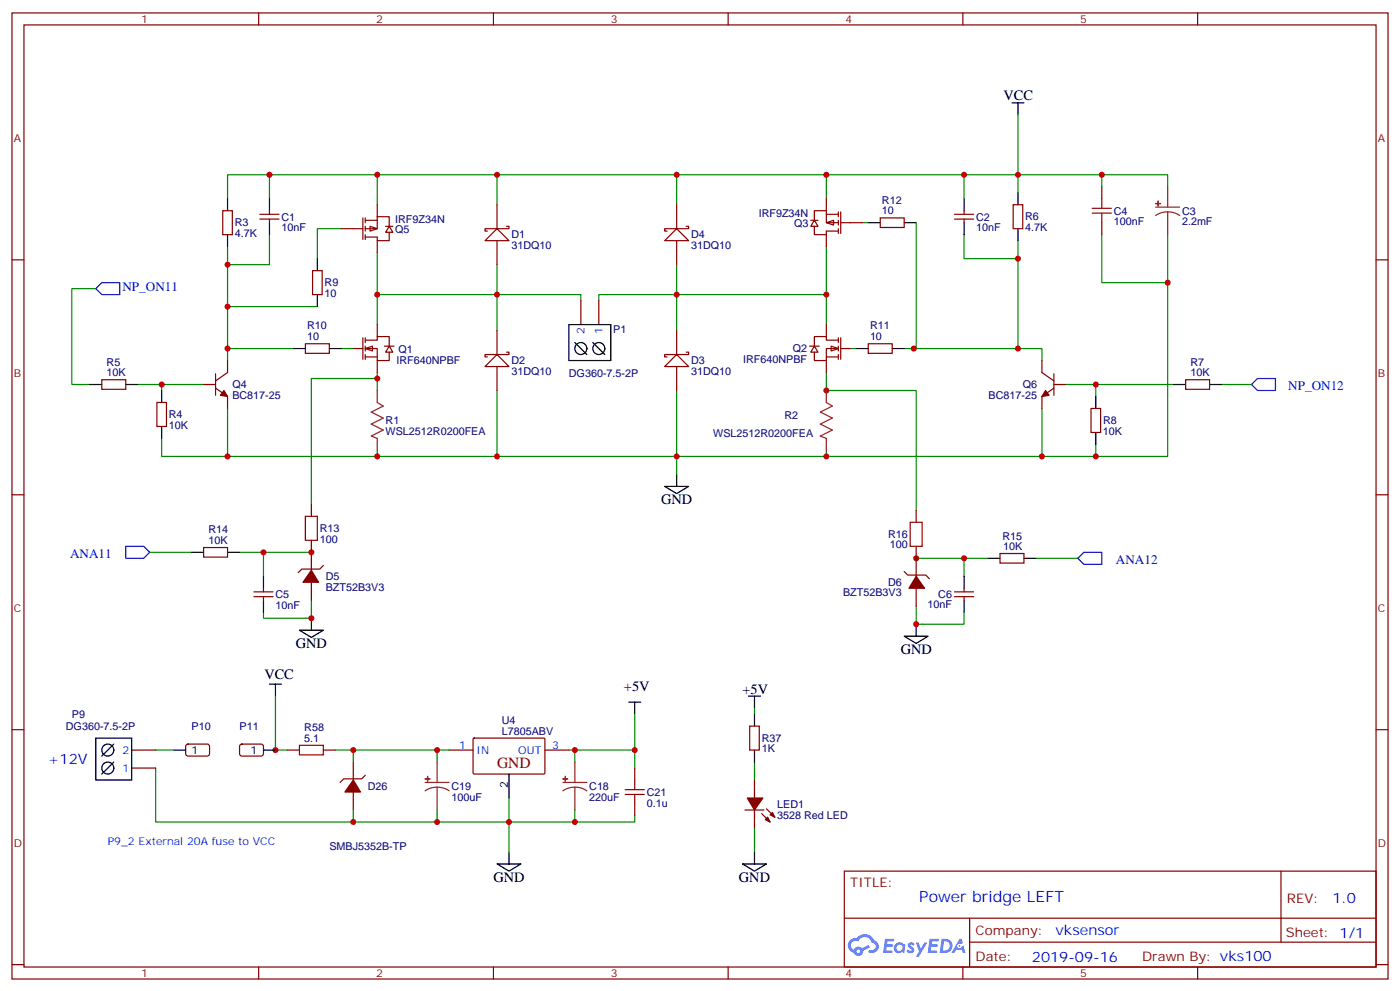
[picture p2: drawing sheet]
<svg xmlns="http://www.w3.org/2000/svg" width="412mm" height="292mm" viewBox="0 0 412 292" stroke-linecap="round" stroke-linejoin="round" font-family="sans-serif">
<g fill="none" stroke="#870000" stroke-width=".35">
<path d="M3.5 3.8h405.4v284.3h-405.4zM7.1 7.3h398.2v277.3h-398.2zM76.2 3.8v3.5M145.3 3.8v3.5M214.5 3.8v3.5M283.6 3.8v3.5M352.8 3.8v3.5M3.5 76.5h3.6M405.3 76.5h3.6M3.5 145.6h3.6M405.3 145.6h3.6M3.5 214.8h3.6"/>
<path d="M405.3 214.8h3.6M248.7 256.4h156.6v28.2h-156.6zM377.3 256.4v20.9M248.7 270.2h156.5M285.6 277.3h119.6M285.6 270.2v14.2M3.5 283.9h3.6M76.2 284.6v3.5M145.3 284.6v3.5M214.5 284.6v3.5M283.6 284.6v3.5M352.8 284.6v3.5"/>
<path d="M405.3 283.9h3.6"/>
</g>
<g fill="#5487ff">
<path d="M267.7 277.6a1.22 1.22 0 0 1 1.7 .2l-.4 .6a.47 .47 0 0 0-.3-.4 .47 .47 0 0 0-.5 .2l.1 .2a1.14 1.14 0 0 1 .8 1.8 1.14 1.14 0 0 1-1.9 0l-.2-.2 .5-.6 .7 .5a.29 .29 0 0 0 .3-.3 .29 .29 0 0 0-.2-.3 1.04 1.04 0 0 1-.6-1.7z"/>
<path d="M260.7 276.3h2.4l.3 .2-.2 .5-1.8 .1-.1 .8h1.5l.3 .4-.3 .4h-1.6l-.2 1.1h1.7l.2 .3-.2 .3-2.6 .1z"/>
<path d="M273.8 276.3h2.4l.3 .2-.1 .5-1.8 .1-.2 .8h1.6l.3 .4-.4 .4h-1.6l-.1 1.1h1.7l.2 .3-.2 .3-2.6 .1z"/>
<path d="M282.6 276.3h.7l.3 1.3-.6 .3a.69 .69 0 0 0-1 .3 .69 .69 0 0 0 .4 .9 .69 .69 0 0 0 .9-.6l.5-.2 .6 2.2h-.8l-.2-.9h-1.8l-.5 .9h-.8z"/>
<path d="M269.8 277.4h.8l.6 1.8 1.1-1.8h.9l-2.6 4.2h-.8l.9-1.5z"/>
<path d="M277.4 276.3l-.6 4.2h1.3a2.11 2.11 0 0 0 2.5-2.1 2.11 2.11 0 0 0-2.5-2.1zM278.1 277.1a1.39 1.39 0 0 1 1.7 1.4 1.39 1.39 0 0 1-1.8 1.3h-.3z"/>
<path d="M263.7 277.9a1.54 1.54 0 0 0-.1 2.2 1.54 1.54 0 0 0 2.2 .1l.6 .3 .3-2.3-.2-.3h-.4a1.49 1.49 0 0 0-2.4 0zM264 278.9a.94 .94 0 0 1 1.8 0 .94 .94 0 0 1-1.8 0z"/>
<path d="M250.4 276.7a2.18 2.18 0 0 0 1.1 3.7 1.44 1.44 0 0 0 1.6 .9 1.44 1.44 0 0 0 1.2-1.4l2-1.1-.5-.7-1.9 1a1.47 1.47 0 0 0-2.4 .4 1.39 1.39 0 0 1-.7-1.9 1.39 1.39 0 0 1 2-.5 2.12 2.12 0 0 1 2.2-1.3 2.12 2.12 0 0 1 1.9 1.7 1.14 1.14 0 0 1 1.1 1.4 1.14 1.14 0 0 1-1.7 .7 .43 .43 0 0 0-.5 .4 .43 .43 0 0 0 .4 .5 1.98 1.98 0 0 0 2.5-1.2 1.98 1.98 0 0 0-1.2-2.6 3.1 3.1 0 0 0-5.3-.6l-.9 .1zM252.3 280a.55 .55 0 0 1 1.1 0 .55 .55 0 0 1-1.1 0z"/>
<circle cx="282.6" cy="278.4" r=".26"/>
</g>
<g fill="none" stroke="#008700" stroke-width=".35">
<path d="M299.9 33.8v17.6h44.1v3.6M79.4 51.4h-12.4v7.1M111.1 51.4h-31.7v7.1M146.4 51.4v8.9M199.3 51.4v8.9M243.4 58.5v-7.1h-132.3v8.9M243.4 51.4h56.5v5.3M284 51.4v7.1M324.6 51.4v3.6M67 72.6v30h19.4M79.4 69.1v8.8h-12.4M100.5 67.3h-7v8.8"/>
<path d="M111.1 74.4v21.1M146.4 77.9v19.4M199.3 77.9v19.4M243.4 72.6v22.9M254 65.5h1.8M269.9 65.5v37.1h-3.6M284 69.1v7h15.9M299.9 70.8v31.8M324.6 69.1v14.1h19.4M344 69.1v65.2h-21.2M28.2 84.9h-7v28.3h5.3M67 90.2h26.5"/>
<path d="M111.1 86.7h60v1.8M243.4 86.7h-67v1.8M40.6 113.2h19.4M47.6 113.2v1.7M67 102.6v3.5M100.5 102.6h3.6M111.1 111.4h-19.4v37M111.1 109.6v5.3M146.4 114.9v19.4h-35.3v-1.7M199.3 114.9v24.7M243.4 109.6v5.3h26.5v35.3M250.5 102.6h1.7"/>
<path d="M269.2 102.6h37.7v3.5M314 113.2h31.7M322.8 113.2v3.5M359.8 113.2h8.9M47.6 129v5.3h19.4M67 120.2v14.1h44.1M243.4 132.6v1.7h-97M306.9 120.2v14.1h-63.5M322.8 130.8v3.5h-15.9M44.1 162.6h12.3M70.6 162.6h21.1M77.6 162.6v7"/>
<path d="M91.7 176.7v5.3h-14.1v-1.8M269.9 178.4v5.3h14.1v-3.5M269.9 164.3h21.1M284 164.3v5.3M305.2 164.3h12.3M81.1 204.9v15.9h3.6M187 210.2v15.9M222.2 208.4v1.8M45.9 226.1v15.8h58.2M45.9 220.8h5.3M98.8 220.8h33.5M104.1 238.4v3.5h82.9v-1.7"/>
<path d="M104.1 220.8v3.5M128.8 220.8v3.5M128.8 238.4v3.5M149.9 234.9v15.9M167.6 220.8h1.7M169.3 238.4v3.5M187 220.8h-17.7v3.5M222.2 224.3v5.3M222.2 243.7v7.1"/>
</g>
<g fill="none" stroke="#000" stroke-width=".35">
<path d="M298.1 30.3h3.5M299.9 30.3v3.5M199.3 139.6v3.6M195.8 143.2h7l-3.5 2.1zM88.2 185.5h7l-3.5 2.1zM91.7 182v3.5M266.3 187.3h7.1l-3.5 2.1zM269.9 183.7v3.6M79.4 201.4h3.5M81.1 201.4v3.5M185.2 206.7h3.5M187 206.7v3.5"/>
<path d="M220.5 204.9h3.5M222.2 204.9v3.5M146.4 254.3h7.1l-3.6 2.1zM149.9 250.8v3.5M218.7 254.3h7.1l-3.6 2.1zM222.2 250.8v3.5"/>
</g>
<path d="M28.2 84.9l1.8-1.7h5.3v3.5h-5.3zM370.4 111.4h5.3v3.5h-5.3l-1.7-1.7zM37 160.8h5.3l1.8 1.8-1.8 1.7h-5.3zM319.3 162.6h5.3v3.5h-5.3l-1.8-1.8z" fill="none" stroke="#00f" stroke-width=".35"/>
<g fill="#c00">
<circle cx="169.3" cy="220.8" r=".88"/>
<circle cx="187" cy="220.8" r=".88"/>
<circle cx="149.9" cy="241.9" r=".88"/>
<circle cx="128.8" cy="241.9" r=".88"/>
<circle cx="104.1" cy="241.9" r=".88"/>
<circle cx="128.8" cy="220.8" r=".88"/>
<circle cx="104.1" cy="220.8" r=".88"/>
<circle cx="243.4" cy="114.9" r=".88"/>
<circle cx="77.6" cy="162.6" r=".88"/>
<circle cx="91.7" cy="182" r=".88"/>
<circle cx="111.1" cy="111.4" r=".88"/>
<circle cx="322.8" cy="134.3" r=".88"/>
<circle cx="299.9" cy="51.4" r=".88"/>
<circle cx="269.2" cy="102.6" r=".88"/>
<circle cx="243.4" cy="134.3" r=".88"/>
<circle cx="243.4" cy="51.4" r=".88"/>
<circle cx="67" cy="90.2" r=".88"/>
<circle cx="306.9" cy="134.3" r=".88"/>
<circle cx="299.9" cy="102.6" r=".88"/>
<circle cx="299.9" cy="76.1" r=".88"/>
<circle cx="67" cy="134.3" r=".88"/>
<circle cx="67" cy="77.9" r=".88"/>
<circle cx="111.1" cy="86.7" r=".88"/>
<circle cx="199.3" cy="134.3" r=".88"/>
<circle cx="146.4" cy="134.3" r=".88"/>
<circle cx="146.4" cy="86.7" r=".88"/>
<circle cx="243.4" cy="86.7" r=".88"/>
<circle cx="199.3" cy="86.7" r=".88"/>
<circle cx="146.4" cy="51.4" r=".88"/>
<circle cx="199.3" cy="51.4" r=".88"/>
<circle cx="47.6" cy="113.2" r=".88"/>
<circle cx="284" cy="51.4" r=".88"/>
<circle cx="322.8" cy="113.2" r=".88"/>
<circle cx="79.4" cy="51.4" r=".88"/>
<circle cx="111.1" cy="134.3" r=".88"/>
<circle cx="111.1" cy="51.4" r=".88"/>
<circle cx="67" cy="102.6" r=".88"/>
<circle cx="324.6" cy="51.4" r=".88"/>
<circle cx="344" cy="83.2" r=".88"/>
<circle cx="91.7" cy="162.6" r=".88"/>
<circle cx="269.9" cy="164.3" r=".88"/>
<circle cx="269.9" cy="183.7" r=".88"/>
<circle cx="284" cy="164.3" r=".88"/>
<circle cx="169.3" cy="241.9" r=".88"/>
<circle cx="81.1" cy="220.8" r=".88"/>
</g>
<path d="M107.6 102.6l2.1-.7v1.4z" fill="#fff" stroke="#870000" stroke-width=".35"/>
<path d="M106.9 99.4v6.4M107.6 99.4v1.4M111.1 95.5v3.6M104.1 102.6h2.8M107.6 100.1h3.5v-1h3.6v2.8M107.6 102.6h3.5v3.5h3.6v-2.5M107.6 105.1h3.5M107.6 101.9v1.4M107.6 104.4v1.4M111.1 106.1v3.5M113.2 101.9h2.9M114.7 101.9l1 1.7h-2.1z" fill="none" stroke="#870000" stroke-width=".35"/>
<path d="M244.8 101.9l2.1 .7-2.1 .7z" fill="#fff" stroke="#870000" stroke-width=".35"/>
<path d="M243.4 95.5v3.6M246.9 99.4v1.4M247.6 99.4v6.4M238.5 101.9h2.8M239.9 101.9l1 1.7h-2.1zM243.4 105.1h3.5M243.4 106.1v3.5M246.9 100.1h-3.5v-1h-3.5v2.8M246.9 102.6h-3.5v3.5h-3.5v-2.5M246.9 101.9v1.4M246.9 104.4v1.4M247.6 102.6h2.9" fill="none" stroke="#870000" stroke-width=".35"/>
<g fill="#fff" stroke="#870000" stroke-width=".35">
<path d="M109 66.6l2.1 .7-2.1 .7z"/>
<path d="M114.7 66.6l1 1.8h-2.1z"/>
</g>
<path d="M100.5 67.3h6.4M106.9 64.1v6.4M107.6 64.8h3.5M107.6 64.1v1.4M107.6 66.6v1.4M107.6 69.1v1.4M111.1 63.8h3.6v2.8M111.1 63.8v3.5h-3.5M111.1 60.3v3.5M111.1 70.8v3.6M113.6 66.6h2.1M114.7 68.4v2.4h-3.6v-1h-3.5" fill="none" stroke="#870000" stroke-width=".35"/>
<g fill="#fff" stroke="#870000" stroke-width=".35">
<path d="M243.4 65.5l2.1-.7v1.5z"/>
<path d="M239.9 64.8l1 1.8h-2.1z"/>
</g>
<g fill="none" stroke="#870000" stroke-width=".35">
<path d="M243.4 58.5v3.5M324.6 55v3.5M76.6 63.1h5.6M76.6 64.5h5.6M79.4 62v1.1M79.4 64.5v1M92.1 79.7h2.8v7h-2.8zM238.8 64.8h2.1M239.9 66.6v2.5h3.5v-1.1h3.5M243.4 62h-3.5v2.8M243.4 62v3.5h3.5M243.4 63.1h3.5"/>
<path d="M243.4 69.1v3.5M246.9 62.4v1.4M246.9 64.8v1.5M246.9 67.3v1.4M247.6 62.4v6.3M247.6 65.5h6.4M259.3 64.1h7v2.9h-7zM281.2 63.1h5.6M281.2 64.5h5.6M284 62v1.1M284 64.5v1M324.6 65.5v3.6"/>
<path d="M171.1 88.5v7M176.4 88.5v7M30 111.8h7v2.8h-7zM46.2 118.5h2.8v7h-2.8zM60 113.2h3.5M63.5 114.2l3.5 2.5v3.5M63.5 110v6.3M67 106.1v3.5l-3.5 2.5M90 101.2h7v2.8h-7zM255.8 101.2h7v2.8h-7zM306.9 106.1v3.5l3.5 2.5M310.4 113.2h3.6"/>
<path d="M310.4 114.2l-3.5 2.5v3.5M310.4 110v6.3M349.2 111.8h7.1v2.8h-7.1zM321.4 120.2h2.8v7.1h-2.8zM91.7 148.4v3.6M91.7 159v8.9M269.9 150.2v3.5M60 161.1h7v2.9h-7zM74.8 175.6h5.6M74.8 174.2h5.6M77.6 173.1v1.1M77.6 175.6v1.1"/>
<path d="M91.7 171.4v5.3M95.2 166.4l-1 1.1h-5.3l-1.1 1.1M266.3 168.2l1.1 1.1h5.3l1.1 1M269.9 160.8v8.8M269.9 173.1v5.3M281.2 175.6h5.6M281.2 174.2h5.6M284 173.1v1.1M284 175.6v1.1M294.6 162.9h7v2.8h-7zM139.4 217.4l.3-.2 20.6 .1 .2 .3v10l-.3 .2h-20.7l-.2-.3zM38.8 220.8h7.1"/>
<path d="M38.8 226.1h7.1M84.7 220.8h3.5M95.2 220.8h3.6M104.1 224.3v5.3M104.1 233.1v5.3M107.6 228.2l-1.1 1h-5.3l-1 1.1M132.3 220.8h7M160.5 220.8h7.1M187 226.1v3.5M187 236.6v3.6"/>
</g>
<path d="M344 55v6M340.4 61h7.1M344 62.4l1.8 .2 1.7 .8M344 62.4l-1.9 .2-1.7 .8M344 62.4v6.7M111.1 114.9v3.6l1.8 1-3.5 1.8 3.5 1.7-3.5 1.8 3.5 1.8-3.5 1.7 1.7 .7v3.6M243.4 114.9v3.6l1.8 1-3.5 1.8 3.5 1.7-3.5 1.8 3.5 1.8-3.5 1.7 1.7 .7v3.6" fill="none" stroke="#8c2424" stroke-width=".35"/>
<g fill="none" stroke="#000" stroke-width=".35">
<path d="M79.4 58.5v3.5M284 58.5v3.5M79.4 65.5v3.6M93.5 76.1v3.6M255.8 65.5h3.5M266.3 65.5h3.6M284 65.5v3.6M93.5 86.7v3.5M167.6 95.5h12.3v10.6h-12.3zM26.5 113.2h3.5M37 113.2h3.6M47.6 114.9v3.6"/>
<path d="M86.4 102.6h3.6M97 102.6h3.5M169.3 100.8l3.6 3.6M174.6 100.8l3.6 3.6M252.2 102.6h3.6M262.8 102.6h3.5M322.8 116.7v3.5M345.7 113.2h3.5M356.3 113.2h3.5M47.6 125.5v3.5M322.8 127.3v3.5M56.4 162.6h3.6"/>
<path d="M67 162.6h3.6M77.6 169.6v3.5M77.6 176.7v3.5M284 169.6v3.5M284 176.7v3.5M291 164.3h3.6M301.6 164.3h3.6M28.2 217.2h10.6v12.4h-10.6zM33.5 219l-3.5 3.5M33.5 224.3l-3.5 3.5M149.9 227.8v7.1"/>
<circle cx="171.1" cy="102.6" r="1.76"/>
<circle cx="176.4" cy="102.6" r="1.76"/>
<circle cx="31.7" cy="220.8" r="1.76"/>
<circle cx="31.7" cy="226.1" r="1.76"/>
</g>
<g fill="#870000" stroke="#870000" stroke-width=".35">
<path d="M66 114.9l1 1.8-2.1-.4z"/>
<path d="M308 114.9l1 1.4-2.1 .4z"/>
<path d="M91.7 167.9l2.1 3.5h-4.5z"/>
<path d="M269.9 169.6l2.4 3.5h-4.5z"/>
<path d="M104.1 229.6l2.1 3.5h-4.6z"/>
</g>
<g fill="#8c2424" stroke="#8c2424" stroke-width=".35">
<path d="M340.4 59.9h1.4z"/>
<path d="M341.1 59.2l.1 1.4z"/>
</g>
<path d="M324.6 58.5v2.8M321.7 62.7h5.7M321.7 61.3h5.7M324.6 62.7v2.8M90 152h3.5v7h-3.5zM268.1 153.7h3.5v7.1h-3.5zM88.2 219.4h7v2.8h-7zM184.1 233.8h5.7M184.1 232.4h5.7M187 229.6v2.8M187 233.8v2.8" fill="none" stroke="#a10000" stroke-width=".35"/>
<path d="M142.9 70.8l3.5-3.5 3.5 3.5z" fill="#fff" stroke="#870000" stroke-width=".35"/>
<path d="M146.4 60.3v7M146.4 70.8v7.1M149.2 66.6h.7v.7h-7v.7h.7" fill="none" stroke="#870000" stroke-width=".35"/>
<path d="M142.9 107.9l3.5-3.5 3.5 3.5z" fill="#fff" stroke="#870000" stroke-width=".35"/>
<path d="M146.4 97.3v7.1M146.4 107.9v7M149.2 103.6h.7v.8h-7v.7h.7" fill="none" stroke="#870000" stroke-width=".35"/>
<path d="M195.8 107.9l3.5-3.5 3.5 3.5z" fill="#fff" stroke="#870000" stroke-width=".35"/>
<path d="M199.3 97.3v7.1M199.3 107.9v7M202.1 103.6h.7v.8h-7v.7h.7" fill="none" stroke="#870000" stroke-width=".35"/>
<path d="M195.8 70.8l3.5-3.5 3.5 3.5z" fill="#fff" stroke="#870000" stroke-width=".35"/>
<g fill="none" stroke="#870000" stroke-width=".35">
<path d="M65.6 62h2.8v7.1h-2.8zM199.3 60.3v7M199.3 70.8v7.1M202.1 66.6h.7v.7h-7v.7h.7M298.4 60.3h2.9v7h-2.9zM54.9 219.2l.5-.2 5.9 .1 .4 .6v2.4l-.7 .4h-5.9l-.4-.7v-2.1zM70.8 219.2l.5-.2 5.9 .1 .4 .6-.1 2.4-.6 .4h-5.9l-.4-.7v-2.1zM220.8 213.7h2.9v7.1h-2.9zM219.4 238.4h5.7M222.2 229.6v5.3M222.2 238.4v5.3M224.4 239.5l2.4 2.4"/>
<path d="M225.8 238.1l2.4 2.4"/>
</g>
<path d="M67 58.5v3.5M299.9 56.7v3.6M67 69.1v3.5M299.9 67.3v3.5M222.2 210.2v3.5M51.2 220.8h3.5M77.6 220.8h3.5M222.2 220.8v3.5" fill="none" stroke="#000" stroke-width=".35"/>
<g fill="#870000" stroke="#870000" stroke-width=".35">
<path d="M225.4 241.2l.7-.7 .7 1.4z"/>
<path d="M226.8 239.8l.7-.7 .7 1.4z"/>
<path d="M220.1 234.9h4.6l-2.5 3.5z"/>
</g>
<path d="M125.2 230.3h7.1M128.8 231.7l1.8 .2 1.7 .9M128.8 231.7l-1.9 .2-1.7 .9M128.8 224.3v6M128.8 231.7v6.7M165.8 230.3h7.1M169.3 231.7l1.9 .2 1.7 .9M169.3 231.7l-1.8 .2-1.7 .9M169.3 224.3v6M169.3 231.7v6.7" fill="none" stroke="#8c2424" stroke-width=".35"/>
<g fill="#8c2424" stroke="#8c2424" stroke-width=".35">
<path d="M165.8 229.2l1.4 .1z"/>
<path d="M166.5 228.5v1.4z"/>
<path d="M125.2 229.2l1.4 .1z"/>
<path d="M125.9 228.5l.1 1.4z"/>
</g>
<text font-size="4.6" fill="#800" x="146.4" y="226.1">GND</text>
<text font-size="4.6" fill="#00f" x="270.8" y="265.4">Power bridge LEFT</text>
<g font-size="4.2">
<text x="295.6" y="29.6">VCC</text>
<text x="194.7" y="148.4">GND</text>
<text x="87.1" y="190.8">GND</text>
<text x="265.3" y="192.5">GND</text>
<text x="77.9" y="199.9">VCC</text>
<text x="183.8" y="203.5">+5V</text>
<text x="218.7" y="204.2">+5V</text>
<text x="145.3" y="259.6">GND</text>
<text x="217.7" y="259.6">GND</text>
</g>
<g font-size="4.2" fill="#00f">
<text x="14.1" y="225">+12V</text>
<text x="392.5" y="265.7">1.0</text>
<text x="310.9" y="275.2">vksensor</text>
<text x="304" y="283">2019-09-16</text>
</g>
<g font-size="3.9" fill="#00f">
<text x="36.1" y="85.7">NP_ON11</text>
<text x="379.5" y="114.7">NP_ON12</text>
<text x="20.6" y="164.3">ANA11</text>
<text x="328.7" y="166.1">ANA12</text>
</g>
<g font-size="3.9" fill="#800">
<text x="250.5" y="261">TITLE:</text>
<text x="379.1" y="265.7">REV:</text>
<text x="287.4" y="275.2">Company:</text>
<text x="378.7" y="275.8">Sheet: 1/1</text>
<text x="287.4" y="282.9">Date:</text>
<text x="336.4" y="282.9">Drawn By: vks100</text>
</g>
<g font-size="3.2" fill="#800">
<text x="41.6" y="6.8">1</text>
<text x="110.8" y="6.8">2</text>
<text x="179.9" y="6.8">3</text>
<text x="249.1" y="6.8">4</text>
<text x="318.2" y="6.8">5</text>
<text x="4.1" y="41.9">A</text>
<text x="405.9" y="41.9">A</text>
<text x="4.1" y="111.1">B</text>
<text x="405.9" y="111.1">B</text>
<text x="4.1" y="180.2">C</text>
<text x="405.9" y="180.2">C</text>
<text x="4.1" y="249.3">D</text>
<text x="405.9" y="249.3">D</text>
<text x="41.6" y="287.6">1</text>
<text x="110.8" y="287.6">2</text>
<text x="179.9" y="287.6">3</text>
<text x="249.1" y="287.6">4</text>
<text x="318.2" y="287.6">5</text>
</g>
<g font-size="3.2" fill="#000080">
<text x="259.8" y="59.9">R12</text>
<text x="82.9" y="64.9">C1</text>
<text x="116.4" y="65.5">IRF9Z34N</text>
<text x="223.5" y="63.8">IRF9Z34N</text>
<text x="259.8" y="63.1">10</text>
<text x="287.5" y="64.9">C2</text>
<text x="302" y="64.8">R6</text>
<text x="328.1" y="63.2">C4</text>
<text x="348.2" y="63.2">C3</text>
<text x="69.1" y="69.8">4.7K</text>
<text x="69.1" y="66.6">R3</text>
<text x="82.9" y="68.1">10nF</text>
<text x="116.4" y="68.7">Q5</text>
<text x="150.6" y="70.1">D1</text>
<text x="203.6" y="70.1">D4</text>
<text x="233.9" y="67">Q3</text>
<text x="287.5" y="68.1">10nF</text>
<text x="302" y="68">4.7K</text>
<text x="328.1" y="66.4">100nF</text>
<text x="348.2" y="66.1">2.2mF</text>
<text x="150.6" y="73.3">31DQ10</text>
<text x="203.6" y="73.3">31DQ10</text>
<text x="95.6" y="87.4">10</text>
<text x="95.6" y="84.2">R9</text>
<text x="90.5" y="100.1">10</text>
<text x="90.5" y="96.9">R10</text>
<text x="180.6" y="98.1">P1</text>
<text x="256.3" y="100.1">10</text>
<text x="256.3" y="96.9">R11</text>
<text x="31.4" y="107.6">R5</text>
<text x="116.8" y="107">IRF640NPBF</text>
<text x="117.4" y="103.9">Q1</text>
<text x="150.6" y="107.2">D2</text>
<text x="203.6" y="107.2">D3</text>
<text x="218.9" y="106.8">IRF640NPBF</text>
<text x="233.5" y="103.6">Q2</text>
<text x="350.7" y="107.6">R7</text>
<text x="31.4" y="110.7">10K</text>
<text x="150.6" y="110.3">31DQ10</text>
<text x="167.6" y="110.9">DG360-7.5-2P</text>
<text x="203.6" y="110.3">31DQ10</text>
<text x="350.7" y="110.7">10K</text>
<text x="68.4" y="117.4">BC817-25</text>
<text x="68.4" y="114.2">Q4</text>
<text x="291.2" y="117.4">BC817-25</text>
<text x="301.3" y="114.2">Q6</text>
<text x="49.7" y="123.1">R4</text>
<text x="113.6" y="124.9">R1</text>
<text x="231.1" y="123.2">R2</text>
<text x="324.9" y="124.9">R8</text>
<text x="49.7" y="126.3">10K</text>
<text x="113.6" y="128.1">WSL2512R0200FEA</text>
<text x="210.1" y="128.5">WSL2512R0200FEA</text>
<text x="324.9" y="128.1">10K</text>
<text x="61.4" y="160.1">10K</text>
<text x="61.4" y="157">R14</text>
<text x="94.2" y="159.8">100</text>
<text x="94.2" y="156.7">R13</text>
<text x="261.6" y="158.4">R16</text>
<text x="262.1" y="161.4">100</text>
<text x="295.3" y="158.9">R15</text>
<text x="295.5" y="161.9">10K</text>
<text x="96" y="174">BZT52B3V3</text>
<text x="96" y="170.8">D5</text>
<text x="261.6" y="172.6">D6</text>
<text x="81.1" y="179.2">10nF</text>
<text x="81.1" y="176.1">C5</text>
<text x="248.3" y="175.5">BZT52B3V3</text>
<text x="273.2" y="179">10nF</text>
<text x="276.4" y="176.1">C6</text>
<text x="19.4" y="214.9">DG360-7.5-2P</text>
<text x="21.2" y="211.4">P9</text>
<text x="56.4" y="214.9">P10</text>
<text x="70.6" y="214.9">P11</text>
<text x="89.6" y="215.1">R58</text>
<text x="147.8" y="213">U4</text>
<text x="89.6" y="218.3">5.1</text>
<text x="147.8" y="216.2">L7805ABV</text>
<text x="224.4" y="221.5">1K</text>
<text x="224.4" y="218.3">R37</text>
<text x="108.3" y="232.5">D26</text>
<text x="133" y="232.5">C19</text>
<text x="173.6" y="232.5">C18</text>
<text x="133" y="235.6">100uF</text>
<text x="173.6" y="235.6">220uF</text>
<text x="190.5" y="237.5">0.1u</text>
<text x="190.5" y="234.2">C21</text>
<text x="229" y="237.8">LED1</text>
<text x="229" y="241">3528 Red LED</text>
<text x="97" y="250.3">SMBJ5352B-TP</text>
</g>
<g font-size="3.2" fill="#00f">
<text x="172.2" y="98.3" transform="rotate(-90 172.2 98.3)">2</text>
<text x="177.4" y="98.3" transform="rotate(-90 177.4 98.3)">1</text>
<text x="36.1" y="221.8">2</text>
<text x="135.2" y="220.4">1</text>
<text x="140.4" y="221.8">IN</text>
<text x="152.7" y="221.8">OUT</text>
<text x="162.6" y="220.4">3</text>
<text x="36.1" y="227.1">1</text>
<text x="31.7" y="248.7">P9_2 External 20A fuse to VCC</text>
</g>
<g font-size="3.2">
<text x="56.4" y="221.8">1</text>
<text x="73.8" y="221.8">1</text>
<text x="149.6" y="232" transform="rotate(-90 149.6 232)">2</text>
</g>
</svg>
